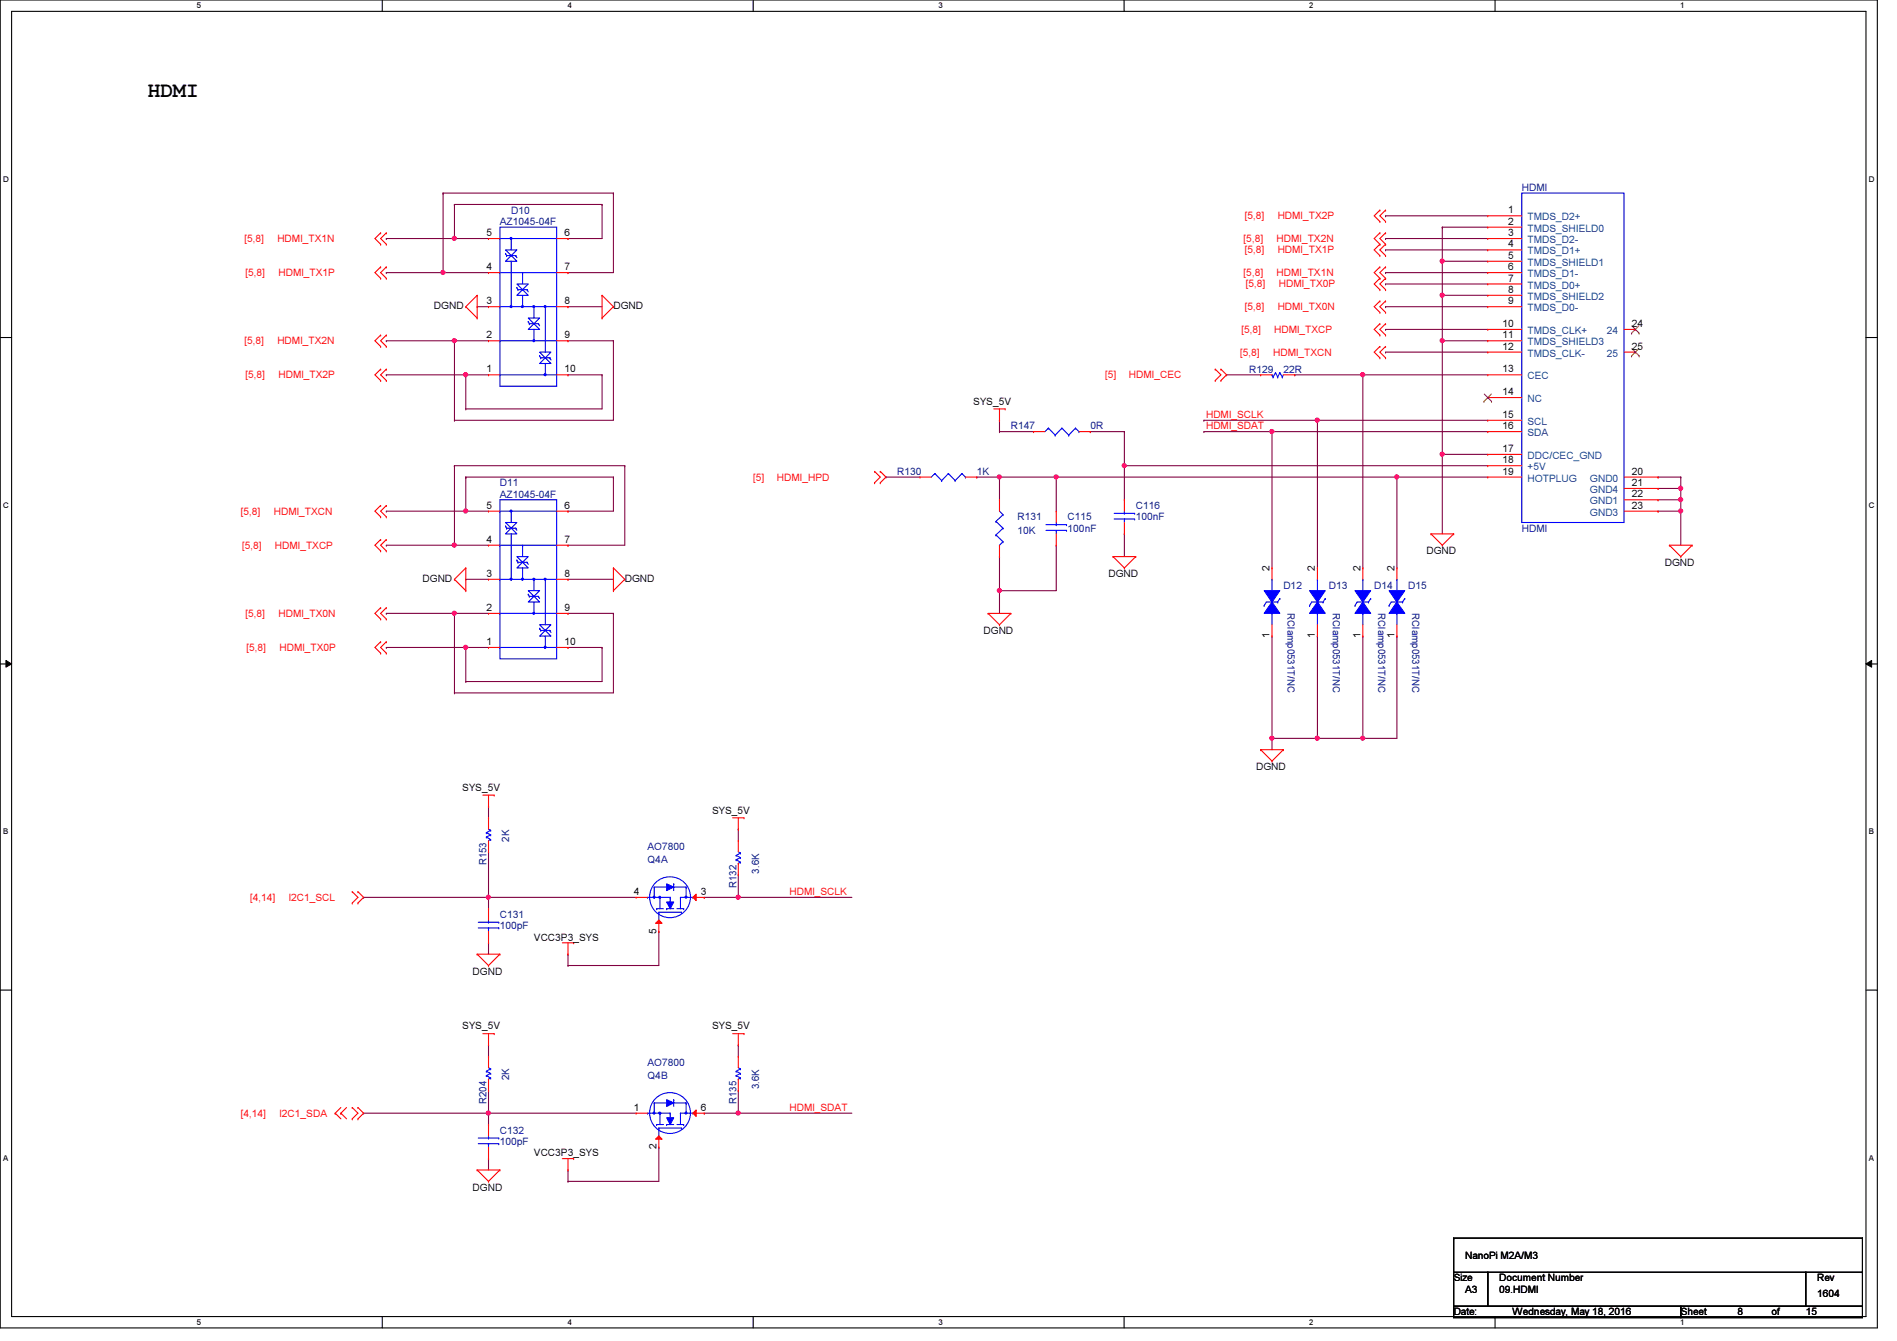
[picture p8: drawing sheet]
<svg xmlns="http://www.w3.org/2000/svg" width="297mm" height="210mm" viewBox="0 0 297 210" stroke-linecap="round" stroke-linejoin="round" font-family="sans-serif">
<path d="M0 0h294v207.9h-294zM1.8 1.8h290.4v204.3h-290.4z" fill="none" stroke="#000" stroke-width=".17"/>
<g fill="#fff">
<path d="M30.8 .2h.7v1.4h-.7z"/>
<path d="M30.8 206.2h.7v1.4h-.7z"/>
</g>
<path d="M59.9 0v1.8M59.9 206.1v1.8" fill="none" stroke="#000" stroke-width=".17"/>
<g fill="#fff">
<path d="M88.9 .2h.6v1.4h-.6z"/>
<path d="M88.9 206.2h.6v1.4h-.6z"/>
</g>
<path d="M117.9 0v1.8M117.9 206.1v1.8" fill="none" stroke="#000" stroke-width=".17"/>
<g fill="#fff">
<path d="M146.9 .2h.7v1.4h-.7z"/>
<path d="M146.9 206.2h.7v1.4h-.7z"/>
</g>
<path d="M176 0v1.8M176 206.1v1.8" fill="none" stroke="#000" stroke-width=".17"/>
<g fill="#fff">
<path d="M205 .2h.7v1.4h-.7z"/>
<path d="M205 206.2h.7v1.4h-.7z"/>
</g>
<path d="M234.1 0v1.8M234.1 206.1v1.8" fill="none" stroke="#000" stroke-width=".17"/>
<g fill="#fff">
<path d="M263.1 .2h.7v1.4h-.7z"/>
<path d="M263.1 206.2h.7v1.4h-.7z"/>
<path d="M.5 27.3h.9v1.4h-.9z"/>
<path d="M292.6 27.3h.9v1.4h-.9z"/>
<path d="M.5 78.4h.9v1.4h-.9z"/>
<path d="M292.6 78.4h.9v1.4h-.9z"/>
</g>
<path d="M0 52.8h1.8M292.2 52.8h1.8" fill="none" stroke="#000" stroke-width=".17"/>
<g fill="#fff">
<path d="M.5 129.5h.8v1.4h-.8z"/>
<path d="M292.6 129.5h.9v1.4h-.9z"/>
</g>
<path d="M0 103.9h1.8M292.2 103.9h1.8" fill="none" stroke="#000" stroke-width=".17"/>
<path d="M.9 103.4l.9 .5-.9 .5zM292.2 103.9l.9-.5v1z" fill="#000"/>
<path d="M.9 103.4l.9 .5-.9 .5zM292.2 103.9l.9-.5v1z" fill="none" stroke="#000" stroke-width=".16"/>
<g fill="#fff">
<path d="M.5 180.5h.8v1.4h-.8z"/>
<path d="M292.6 180.5h.9v1.4h-.9z"/>
</g>
<path d="M0 155h1.8M292.2 155h1.8" fill="none" stroke="#000" stroke-width=".17"/>
<path d="M76.5 140.5h.1M76.5 140.5h23.1" fill="none" stroke="#800040" stroke-width=".17"/>
<circle cx="76.5" cy="140.4" r=".32" fill="#f0f"/>
<circle cx="76.5" cy="140.4" r=".32" fill="none" stroke="#f0f" stroke-width=".17"/>
<path d="M115.6 140.5h.1M115.6 140.5h17.8" fill="none" stroke="#800040" stroke-width=".17"/>
<circle cx="115.6" cy="140.4" r=".32" fill="#f0f"/>
<circle cx="115.6" cy="140.4" r=".32" fill="none" stroke="#f0f" stroke-width=".17"/>
<g fill="none" stroke="#800040" stroke-width=".17">
<path d="M115.6 136.9h.1M115.6 129.8h.1M115.6 129.8v1.8M115.6 136.9v3.6M88.9 151.1h.1M88.9 149.4h.1M88.9 149.4v1.7M103.2 145.8h.1M103.2 145.8v5.3h-14.3M115.6 163.6h.1M115.6 174.2h.1M115.6 163.6v1.8"/>
<path d="M115.6 174.2h17.8"/>
</g>
<circle cx="115.6" cy="174.2" r=".32" fill="#f0f"/>
<circle cx="115.6" cy="174.2" r=".32" fill="none" stroke="#f0f" stroke-width=".17"/>
<path d="M76.5 174.2h.1M76.5 174.2h23.1" fill="none" stroke="#800040" stroke-width=".17"/>
<circle cx="76.5" cy="174.2" r=".32" fill="#f0f"/>
<circle cx="76.5" cy="174.2" r=".32" fill="none" stroke="#f0f" stroke-width=".17"/>
<path d="M165.4 74.7h.1M165.4 74.7v5.3M103.2 179.6h.1M103.2 179.6v5.3h-14.3M115.6 170.7h.1M115.6 170.7v3.5M88.9 184.9h.1M88.9 183.1h.1M88.9 183.1v1.8" fill="none" stroke="#800040" stroke-width=".17"/>
<circle cx="165.4" cy="74.6" r=".32" fill="#f0f"/>
<circle cx="165.4" cy="74.6" r=".32" fill="none" stroke="#f0f" stroke-width=".17"/>
<path d="M156.5 74.7h.1M156.5 74.7h8.9" fill="none" stroke="#800040" stroke-width=".17"/>
<circle cx="156.5" cy="74.6" r=".32" fill="#f0f"/>
<circle cx="156.5" cy="74.6" r=".32" fill="none" stroke="#f0f" stroke-width=".17"/>
<path d="M176.1 72.9h.1M176.1 72.9h56.9M156.5 92.5h.1M156.5 87.1h.1M156.5 87.1v5.4M165.4 85.3h.1M165.4 85.3v7.2h-8.9" fill="none" stroke="#800040" stroke-width=".17"/>
<circle cx="176" cy="72.9" r=".32" fill="#f0f"/>
<circle cx="176" cy="72.9" r=".32" fill="none" stroke="#f0f" stroke-width=".17"/>
<g fill="none" stroke="#800040" stroke-width=".17">
<path d="M217 33.8h.1M217 37.3h.1M217 39.1h.1M217 33.8h16M217 37.3h16M217 39.1h16M213.4 58.7h.1M213.4 58.7h19.6M217 42.7h.1M217 44.4h.1M217 48h.1M217 51.6h.1"/>
<path d="M217 55.1h.1M217 42.7h16M217 44.4h16M217 48h16M217 51.6h16M217 55.1h16M156.5 65.8h.1M156.5 65.8v1.8M176.1 72.9h.1M176.1 67.6h.1M176.1 67.6v10.6M176.1 83.6h.1"/>
<path d="M176.1 83.6v3.5"/>
</g>
<circle cx="213.4" cy="58.6" r=".32" fill="#f0f"/>
<circle cx="213.4" cy="58.6" r=".32" fill="none" stroke="#f0f" stroke-width=".17"/>
<path d="M206.3 65.8h.1M206.3 65.8h26.7" fill="none" stroke="#800040" stroke-width=".17"/>
<circle cx="206.3" cy="65.8" r=".32" fill="#f0f"/>
<circle cx="206.3" cy="65.8" r=".32" fill="none" stroke="#f0f" stroke-width=".17"/>
<path d="M199.2 67.6h.1M199.2 67.6h33.8" fill="none" stroke="#800040" stroke-width=".17"/>
<circle cx="199.2" cy="67.5" r=".32" fill="#f0f"/>
<circle cx="199.2" cy="67.5" r=".32" fill="none" stroke="#f0f" stroke-width=".17"/>
<path d="M259.6 74.7h.1M259.6 74.7h3.6M263.2 74.7h.1M263.2 74.7v1.8" fill="none" stroke="#800040" stroke-width=".17"/>
<circle cx="263.2" cy="76.4" r=".32" fill="#f0f"/>
<circle cx="263.2" cy="76.4" r=".32" fill="none" stroke="#f0f" stroke-width=".17"/>
<path d="M259.6 76.5h.1M259.6 78.2h.1M259.6 76.5h3.6M259.6 78.2h3.6M263.2 78.2h.1M263.2 78.2v7.1M259.6 80h.1M259.6 80h3.6M263.2 80h.1" fill="none" stroke="#800040" stroke-width=".17"/>
<circle cx="263.2" cy="80" r=".32" fill="#f0f"/>
<circle cx="263.2" cy="80" r=".32" fill="none" stroke="#f0f" stroke-width=".17"/>
<circle cx="263.2" cy="78.2" r=".32" fill="#f0f"/>
<circle cx="263.2" cy="78.2" r=".32" fill="none" stroke="#f0f" stroke-width=".17"/>
<g fill="none" stroke="#800040" stroke-width=".17">
<path d="M202.7 58.7h.1M202.7 58.7h10.7M213.4 58.7h.1M213.4 58.7v30.2M188.5 67.6h.1M188.5 65.8h.1M188.5 67.6h10.7M188.5 65.8h17.8M199.2 67.6h.1M199.2 67.6v21.3M206.3 65.8h.1M206.3 65.8v23.1"/>
<path d="M263.2 76.5h.1M263.2 76.5v1.7M213.4 99.6h.1M213.4 99.6v16h-7.1M199.2 115.6h.1M199.2 115.6v1.7M206.3 115.6h.1"/>
</g>
<circle cx="213.4" cy="115.5" r=".32" fill="#f0f"/>
<circle cx="213.4" cy="115.5" r=".32" fill="none" stroke="#f0f" stroke-width=".17"/>
<path d="M206.3 99.6h.1M206.3 99.6v16" fill="none" stroke="#800040" stroke-width=".17"/>
<circle cx="206.3" cy="115.5" r=".32" fill="#f0f"/>
<circle cx="206.3" cy="115.5" r=".32" fill="none" stroke="#f0f" stroke-width=".17"/>
<path d="M199.2 99.6h.1M199.2 99.6v16" fill="none" stroke="#800040" stroke-width=".17"/>
<circle cx="199.2" cy="115.5" r=".32" fill="#f0f"/>
<circle cx="199.2" cy="115.5" r=".32" fill="none" stroke="#f0f" stroke-width=".17"/>
<path d="M225.8 35.6h.1M225.8 35.6h7.2M225.8 35.6v5.3M199.2 115.6h.1M199.2 115.6h7.1" fill="none" stroke="#800040" stroke-width=".17"/>
<circle cx="225.8" cy="40.9" r=".32" fill="#f0f"/>
<circle cx="225.8" cy="40.9" r=".32" fill="none" stroke="#f0f" stroke-width=".17"/>
<path d="M225.8 40.9h.1M225.8 40.9h7.2M225.8 40.9v5.3" fill="none" stroke="#800040" stroke-width=".17"/>
<circle cx="225.8" cy="46.2" r=".32" fill="#f0f"/>
<circle cx="225.8" cy="46.2" r=".32" fill="none" stroke="#f0f" stroke-width=".17"/>
<path d="M225.8 46.2h.1M225.8 53.3h.1M225.8 46.2h7.2M225.8 46.2v37.4M225.8 53.3h7.2M225.8 71.1h.1M225.8 71.1h7.2" fill="none" stroke="#800040" stroke-width=".17"/>
<circle cx="225.8" cy="71.1" r=".32" fill="#f0f"/>
<circle cx="225.8" cy="71.1" r=".32" fill="none" stroke="#f0f" stroke-width=".17"/>
<circle cx="225.8" cy="53.3" r=".32" fill="#f0f"/>
<circle cx="225.8" cy="53.3" r=".32" fill="none" stroke="#f0f" stroke-width=".17"/>
<path d="M165.4 74.7h.1M165.4 74.7h67.6M218.7 74.7h.1M218.7 74.7v14.2" fill="none" stroke="#800040" stroke-width=".17"/>
<circle cx="218.7" cy="74.6" r=".32" fill="#f0f"/>
<circle cx="218.7" cy="74.6" r=".32" fill="none" stroke="#f0f" stroke-width=".17"/>
<path d="M138.7 74.7h.1M138.7 74.7h5.4M152.9 74.7h.1M152.9 74.7h3.6M156.5 74.7h.1M156.5 74.7v3.5M156.5 92.5h.1M156.5 92.5v3.5M218.7 99.6h.1M218.7 99.6v16h-5.3M213.4 115.6h.1" fill="none" stroke="#800040" stroke-width=".17"/>
<circle cx="156.5" cy="92.4" r=".32" fill="#f0f"/>
<circle cx="156.5" cy="92.4" r=".32" fill="none" stroke="#f0f" stroke-width=".17"/>
<path d="M192.1 58.7h.1M192.1 58.7h5.3M170.7 67.6h.1M170.7 67.6h5.4M72.9 80h.1M72.9 80h3.6M110.3 140.5h.1M110.3 140.5h5.3M110.3 174.2h.1M110.3 174.2h5.3" fill="none" stroke="#800040" stroke-width=".17"/>
<circle cx="72.9" cy="80" r=".32" fill="#f0f"/>
<circle cx="72.9" cy="80" r=".32" fill="none" stroke="#f0f" stroke-width=".17"/>
<path d="M71.2 85.3h.1M71.2 85.3h5.3M72.9 90.7h.1M72.9 90.7h3.6M88.9 90.7h.1M88.9 90.7h7.2" fill="none" stroke="#800040" stroke-width=".17"/>
<circle cx="71.1" cy="85.3" r=".32" fill="#f0f"/>
<circle cx="71.1" cy="85.3" r=".32" fill="none" stroke="#f0f" stroke-width=".17"/>
<path d="M69.4 42.7h.1M69.4 42.7h7.1" fill="none" stroke="#800040" stroke-width=".17"/>
<circle cx="69.4" cy="42.6" r=".32" fill="#f0f"/>
<circle cx="69.4" cy="42.6" r=".32" fill="none" stroke="#f0f" stroke-width=".17"/>
<path d="M71.2 37.3h.1M71.2 37.3h5.3M71.2 96h.1M71.2 96h5.3" fill="none" stroke="#800040" stroke-width=".17"/>
<circle cx="71.1" cy="37.3" r=".32" fill="#f0f"/>
<circle cx="71.1" cy="37.3" r=".32" fill="none" stroke="#f0f" stroke-width=".17"/>
<path d="M71.2 53.3h.1M71.2 53.3h5.3" fill="none" stroke="#800040" stroke-width=".17"/>
<circle cx="71.1" cy="53.3" r=".32" fill="#f0f"/>
<circle cx="71.1" cy="53.3" r=".32" fill="none" stroke="#f0f" stroke-width=".17"/>
<path d="M72.9 58.7h.1M72.9 58.7h3.6M74.7 48h.1M74.7 48h1.8M72.9 101.3h.1M72.9 101.3h3.6" fill="none" stroke="#800040" stroke-width=".17"/>
<circle cx="72.9" cy="58.6" r=".32" fill="#f0f"/>
<circle cx="72.9" cy="58.6" r=".32" fill="none" stroke="#f0f" stroke-width=".17"/>
<g fill="none" stroke="#800040" stroke-width=".17">
<path d="M60.5 37.3h.1M69.4 30.2h.1M69.4 30.2v12.5h-8.9M69.4 30.2h26.7M71.2 32h.1M71.2 32v5.3h-10.7M71.2 32h23.1M88.9 37.3h.1M94.3 32h.1M94.3 32v5.3h-5.4M96.1 30.2h.1M96.1 30.2v12.5h-7.2"/>
<path d="M60.5 42.7h.1M60.5 58.7h.1M60.5 53.3h.1M60.5 58.7h12.4M60.5 53.3h10.7M71.2 53.3h.1M71.2 53.3v12.5M72.9 58.7h.1M72.9 58.7v5.3M88.9 48h.1M88.9 42.7h.1M88.9 58.7h.1"/>
<path d="M88.9 53.3h.1M88.9 48h5.4M88.9 58.7h5.4M88.9 53.3h7.2M94.3 58.7h.1M94.3 58.7v5.3h-21.4M96.1 53.3h.1M96.1 53.3v12.5h-24.9M71.2 65.8h.1M71.2 72.9h.1M71.2 72.9v12.4h-10.7M71.2 72.9h26.6"/>
<path d="M72.9 64h.1M72.9 74.7h.1M72.9 74.7v5.3h-12.4M72.9 74.7h23.2M96.1 74.7h.1M96.1 74.7v5.3h-7.2M97.8 72.9h.1M97.8 72.9v12.4h-8.9M60.5 80h.1M60.5 85.3h.1M88.9 85.3h.1M88.9 80h.1"/>
<path d="M72.9 101.3h.1M72.9 101.3v5.4"/>
</g>
<circle cx="72.9" cy="101.3" r=".32" fill="#f0f"/>
<circle cx="72.9" cy="101.3" r=".32" fill="none" stroke="#f0f" stroke-width=".17"/>
<path d="M71.2 96h.1M71.2 96v12.5M72.9 106.7h.1M94.3 101.3h.1M94.3 101.3v5.4h-21.4" fill="none" stroke="#800040" stroke-width=".17"/>
<circle cx="71.1" cy="96" r=".32" fill="#f0f"/>
<circle cx="71.1" cy="96" r=".32" fill="none" stroke="#f0f" stroke-width=".17"/>
<g fill="none" stroke="#800040" stroke-width=".17">
<path d="M156.5 67.6h.1M156.5 67.6h5.3M60.5 96h.1M60.5 96h10.7M88.9 96h.1M88.9 96h7.2M96.1 96h.1M96.1 96v12.5h-24.9M60.5 101.3h.1M60.5 101.3h12.4M71.2 108.5h.1M88.9 101.3h.1"/>
<path d="M88.9 101.3h5.4M76.5 133.3h.1M76.5 126.2h.1M76.5 126.2v1.8M76.5 133.3v8.9M56.9 140.5h.1M56.9 140.5h19.6M76.5 140.5h.1M76.5 147.6h.1M76.5 147.6v1.8M56.9 174.2h.1M56.9 174.2h19.6"/>
<path d="M76.5 174.2h.1M76.5 170.7h.1M76.5 163.6h.1M76.5 163.6v1.8M76.5 170.7v5.3M76.5 181.4h.1M76.5 181.4v1.7"/>
</g>
<g fill="none" stroke="#f00" stroke-width=".17">
<path d="M59.6 36.4h.1M59.6 38.2h.1M59.6 36.4l-.9 .9 .9 .9M60.5 36.4h.1M60.5 38.2h.1M60.5 36.4l-.9 .9 .9 .9M216.1 36.4h.1M216.1 38.2h.1M216.1 32.9h.1M216.1 34.7h.1M216.1 38.2l-.9 .9 .9 .9M216.1 36.4l-.9 .9 .9 .9"/>
<path d="M216.1 32.9l-.9 .9 .9 .9M217 36.4h.1M217 38.2h.1M217 32.9h.1M217 34.7h.1M217 36.4l-.9 .9 .9 .9M217 32.9l-.9 .9 .9 .9M217 38.2l-.9 .9 .9 .9M59.6 52.5h.1M59.6 54.2h.1M59.6 57.8h.1M59.6 59.6h.1"/>
<path d="M59.6 41.8h.1M59.6 43.6h.1M59.6 52.5l-.9 .8 .9 .9M59.6 57.8l-.9 .9 .9 .9M59.6 41.8l-.9 .9 .9 .9M60.5 52.5h.1M60.5 54.2h.1M60.5 57.8h.1M60.5 59.6h.1M60.5 41.8h.1M60.5 43.6h.1M60.5 52.5l-.9 .8 .9 .9"/>
<path d="M60.5 57.8l-.9 .9 .9 .9M60.5 41.8l-.9 .9 .9 .9M72.9 48h.1M72.9 48l1.8 1.8M74.7 49.8h.1M74.7 46.2h.1M74.7 46.2v3.6M74.7 46.2l-1.8 1.8M94.3 46.2h.1M94.3 49.8h.1M94.3 46.2v3.6M94.3 46.2l1.8 1.8"/>
<path d="M96.1 48h.1M96.1 48l-1.8 1.8M190.3 59.6h.1M190.3 57.8h.1M190.3 57.8l.9 .9-.9 .9M191.2 57.8h.1M191.2 59.6h.1M191.2 57.8l.9 .9-.9 .9M216.1 50.7h.1M216.1 52.5h.1M216.1 43.6h.1M216.1 45.3h.1"/>
<path d="M216.1 41.8h.1M216.1 40h.1M216.1 54.2h.1M216.1 56h.1M216.1 47.1h.1M216.1 48.9h.1M216.1 50.7l-.9 .9 .9 .9M216.1 43.6l-.9 .8 .9 .9M216.1 41.8l-.9 .9 .9 .9M216.1 54.2l-.9 .9 .9 .9M216.1 47.1l-.9 .9 .9 .9M217 50.7h.1"/>
<path d="M217 52.5h.1M217 43.6h.1M217 45.3h.1M217 41.8h.1M217 40h.1M217 54.2h.1M217 56h.1M217 47.1h.1M217 48.9h.1M217 50.7l-.9 .9 .9 .9M217 43.6l-.9 .8 .9 .9M217 41.8l-.9 .9 .9 .9"/>
<path d="M217 54.2l-.9 .9 .9 .9M217 47.1l-.9 .9 .9 .9M59.6 79.1h.1M59.6 79.1l-.9 .9 .9 .9M60.5 79.1h.1M60.5 79.1l-.9 .9 .9 .9M136.9 73.8h.1M136.9 75.6h.1M136.9 73.8l.9 .9-.9 .9M137.8 75.6h.1M137.8 73.8h.1M137.8 73.8l.9 .9-.9 .9"/>
<path d="M155.6 64h1.8M156.5 65.8h.1M156.5 64v1.8M157.4 64h.1M59.6 84.5h.1M59.6 86.2h.1M59.6 80.9h.1M59.6 95.1h.1M59.6 96.9h.1M59.6 84.5l-.9 .8 .9 .9M59.6 95.1l-.9 .9 .9 .9M60.5 84.5h.1"/>
<path d="M60.5 86.2h.1M60.5 80.9h.1M60.5 95.1h.1M60.5 96.9h.1M60.5 84.5l-.9 .8 .9 .9M60.5 95.1l-.9 .9 .9 .9M71.2 90.7h.1M71.2 90.7l1.7 1.8M72.9 92.5h.1M72.9 88.9h.1M72.9 88.9v3.6M72.9 88.9l-1.7 1.8"/>
<path d="M96.1 88.9h.1M96.1 92.5h.1M96.1 88.9v3.6M96.1 88.9l1.7 1.8M97.8 90.7h.1M97.8 90.7l-1.7 1.8M154.7 96h.1M154.7 96h3.6M154.7 96l1.8 1.8M156.5 97.8h.1M158.3 96h.1M158.3 96l-1.8 1.8"/>
<path d="M174.3 87.1h.1M174.3 87.1h3.5M174.3 87.1l1.8 1.8M176.1 88.9h.1M177.8 87.1h.1M177.8 87.1l-1.7 1.8M224.1 83.6h.1M224.1 83.6h3.5M224.1 83.6l1.7 1.7M225.8 85.3h.1M227.6 83.6h.1M227.6 83.6l-1.8 1.7"/>
<path d="M261.4 85.3h.1M261.4 85.3h3.6M261.4 85.3l1.8 1.8M263.2 87.1h.1M265 85.3h.1M265 85.3l-1.8 1.8M59.6 100.5h.1M59.6 102.2h.1M59.6 100.5l-.9 .8 .9 .9M60.5 100.5h.1M60.5 102.2h.1M60.5 100.5l-.9 .8 .9 .9"/>
<path d="M197.4 117.3h.1M197.4 117.3h3.6M197.4 117.3l1.8 1.8M199.2 119.1h.1M201 117.3h.1M201 117.3l-1.8 1.8M55.2 139.6h.1M55.2 139.6l.8 .9-.8 .9M56 139.6h.1M56 139.6l.9 .9-.9 .9M75.6 124.5h1.8M76.5 126.2h.1"/>
<path d="M76.5 124.5v1.7M77.4 124.5h.1M114.7 128h1.8M115.6 129.8h.1M115.6 128v1.8M116.5 128h.1M55.2 141.4h.1M56 141.4h.1M74.7 149.4h.1M74.7 149.4h3.6M74.7 149.4l1.8 1.7M76.5 151.1h.1"/>
<path d="M78.3 149.4h.1M78.3 149.4l-1.8 1.7M88 147.6h1.8M88.9 149.4h.1M88.9 147.6v1.8M89.8 147.6h.1M52.5 174.2h.1M52.5 174.2l.9 .9M53.4 174.2h.1M53.4 174.2l.9 .9M53.4 173.4l-.9 .8M54.3 173.4l-.9 .8"/>
<path d="M55.2 175.1h.1M55.2 173.4h.1M55.2 173.4l.8 .8-.8 .9M56 173.4h.1M56 175.1h.1M56 173.4l.9 .8-.9 .9M75.6 161.8h1.8M76.5 163.6h.1M76.5 176h.1M76.5 161.8v1.8M76.5 176v1.8M76.5 179.6v1.8"/>
<path d="M77.4 161.8h.1M114.7 161.8h1.8M115.6 163.6h.1M115.6 161.8v1.8M116.5 161.8h.1M74.7 183.1h.1M74.7 183.1h3.6M74.7 183.1l1.8 1.8M76.5 184.9h.1M76.5 181.4h.1M78.3 183.1h.1M78.3 183.1l-1.8 1.8"/>
<path d="M88 181.4h1.8M88.9 183.1h.1M88.9 181.4v1.7M89.8 181.4h.1"/>
</g>
<path d="M227.6 199.1h5.4v5.4h-5.4zM227.6 193.8h.1M227.6 193.8v5.3M227.6 193.8h64M233 199.1h49.7v5.4h-49.7zM282.7 199.1h8.9v5.4h-8.9zM291.6 193.8h.1M291.6 199.1h.1M291.6 193.8v5.3M227.6 204.5h35.6v1.7h-35.6zM263.2 204.5h28.4v1.7h-28.4z" fill="none" stroke="#000" stroke-width=".17"/>
<g fill="none" stroke="#00f" stroke-width=".17">
<path d="M198.3 94.2h1.8M199.2 96h.1M199.2 90.7h.1M199.2 90.7v1.8M199.2 96v1.8M200.1 94.2h.1M74.9 179h3.2M74.9 178.1h3.2M76.5 178.1h.1M76.5 179h.1M76.5 177.8v.3M76.5 179v.6"/>
<path d="M78.1 179h.1M78.1 178.1h.1"/>
</g>
<path d="M199.2 94.2l1.2 1.8h-2.5z" fill-rule="evenodd" fill="#00f"/>
<path d="M197.9 94.8h.1M198.3 94.2l-.4 .6M199.2 94.2l1.2 1.8h-2.5zM200.4 93.7h.1M200.4 93.7l-.3 .5" fill="none" stroke="#00f" stroke-width=".17"/>
<path d="M197.9 92.5h2.5l-1.2 1.7z" fill-rule="evenodd" fill="#00f"/>
<g fill="none" stroke="#00f" stroke-width=".17">
<path d="M238.3 30.2h16v51.6h-16zM199.2 58.7h.1M199.2 58.7l.1 .3M199.3 59h.1M199.7 58.3h.1M199.7 58.3l.4 .7M199.7 58.3l-.4 .7M200.1 59h.1M200.4 58.3h.1M200.4 58.3l.4 .7M200.4 58.3l-.3 .7M200.8 59h.1"/>
<path d="M201 58.7l-.2 .3M197.9 92.5h2.5l-1.2 1.7zM74.9 145.2h3.2M74.9 144.4h3.2M76.5 144.4h.1M76.5 145.2h.1M76.5 144v.4M76.5 145.2v.6M78.1 145.2h.1M78.1 144.4h.1M76.2 167.7h.1M76.2 168.4h.1"/>
<path d="M76.2 167.7l.6 .3M76.2 168.4l.6 .3M76.5 168.9h.1M76.5 167.1l.3 .2M76.8 167.3h.1M76.8 168h.1M76.8 168.7h.1M76.8 167.3l-.6 .4M76.8 168l-.6 .4M76.8 168.7l-.3 .2M101.4 174.2h.1M101.4 174.2h3.5"/>
<path d="M102.4 172.6h.1M102.4 174.2h.1M102.4 172.6h5M102.4 172.6v1.6M102.8 176h.1M102.8 176h1.1M103.2 176.6h.1M103.2 176.6v1.2M103.2 176.6h3.5M103.3 174.2h.1M103.3 174.2v1.8M104.4 176h.1"/>
<path d="M104.4 176h1.1M104.9 174.2h.1M104.9 174.2v1.8M105.5 172.1h.1M105.5 172.1v1.1M106 176h1.1M106.5 174.2h.1M106.5 174.2v1.8M106.5 174.2h2M106.7 176.6h.1M107.1 176h.1M107.4 172.6h.1"/>
<path d="M107.4 172.6v1.6M108.5 174.2h.1"/>
<circle cx="104.9" cy="174.2" r="3.2"/>
</g>
<g fill="none" stroke="#f00" stroke-width=".17">
<path d="M233 33.8h.1M233 35.6h.1M233 37.3h.1M233 39.1h.1M233 33.8h5.3M233 35.6h5.3M233 37.3h5.3M233 39.1h5.3M197.4 58.7h.1M197.4 58.7h1.8M201 58.7h1.7M202.7 58.7h.1"/>
<path d="M233 40.9h.1M233 42.7h.1M233 44.4h.1M233 46.2h.1M233 51.6h.1M233 48h.1M233 53.3h.1M233 58.7h.1M233 55.1h.1M233 58.7h5.3M233 40.9h5.3M233 42.7h5.3"/>
<path d="M233 44.4h5.3M233 46.2h5.3M233 51.6h5.3M233 48h5.3M233 53.3h5.3M233 55.1h5.3M254.3 51.6h1.8M254.3 55.1h1.8M256.1 51.6h.1M256.1 55.1h.1M233 74.7h.1M233 72.9h.1"/>
<path d="M233 71.1h.1M233 67.6h.1M233 65.8h.1M233 62.2h.1M233 74.7h5.3M233 72.9h5.3M233 71.1h5.3M233 67.6h5.3M233 65.8h5.3M233 62.2h5.3M254.3 74.7h5.3M254.3 76.5h5.3"/>
<path d="M254.3 78.2h5.3M259.6 74.7h.1M259.6 76.5h.1M259.6 78.2h.1M199.2 99.6h.1M199.2 88.9h.1M199.2 88.9v1.8M199.2 97.8v1.8M254.3 80h5.3M259.6 80h.1M76.5 142.2h.1M76.5 147.6h.1"/>
<path d="M76.5 142.2v1.8M76.5 145.8v1.8M76.5 165.4h.1M76.5 170.7h.1M76.5 165.4v1.7M76.5 168.9v1.8"/>
</g>
<path d="M255.5 52.2h.1M255.5 55.7h.1M255.5 51l1.2 1.2M255.5 54.6l1.2 1.1M256.6 51l-1.1 1.2M256.6 54.6l-1.1 1.1M256.7 52.2h.1M256.7 55.7h.1M232.4 62.8h.1M232.4 61.7l1.1 1.1M233.5 61.7l-1.1 1.1M233.5 62.8h.1" fill="none" stroke="#804000" stroke-width=".16"/>
<path d="M107.3 174.1h.2v.2h-.2z" fill-rule="evenodd" fill="#00f"/>
<path d="M107.3 174.1h.2v.2h-.2z" fill="none" stroke="#00f" stroke-width=".17"/>
<path d="M103.2 174.1h.2v.2h-.2z" fill-rule="evenodd" fill="#00f"/>
<path d="M103.2 174.1h.2v.2h-.2z" fill="none" stroke="#00f" stroke-width=".17"/>
<path d="M102.3 174.1h.2v.2h-.2z" fill-rule="evenodd" fill="#00f"/>
<path d="M102.3 174.1h.2v.2h-.2z" fill="none" stroke="#00f" stroke-width=".17"/>
<path d="M104.4 172.1l1.1 .5-1.1 .6z" fill-rule="evenodd" fill="#00f"/>
<path d="M104.4 172.1l1.1 .5-1.1 .6z" fill="none" stroke="#00f" stroke-width=".17"/>
<path d="M104.4 175h1.1l-.6 1z" fill-rule="evenodd" fill="#00f"/>
<path d="M104.4 175h1.1l-.6 1z" fill="none" stroke="#00f" stroke-width=".17"/>
<path d="M102.7 178.3l.5-.5 .5 .5z" fill="#f00"/>
<path d="M102.7 178.3l.5-.5 .5 .5zM103.2 179.6h.1M103.2 177.8v1.8" fill="none" stroke="#f00" stroke-width=".17"/>
<path d="M108.5 174.2l.5-.5v1.1z" fill="#f00"/>
<path d="M99.6 174.2h.1M99.6 174.2h1.8M108.5 174.2l.5-.5v1.1zM108.5 174.2h1.8M110.3 174.2h.1" fill="none" stroke="#f00" stroke-width=".17"/>
<path d="M217.8 94.2h1.8M218.7 96h.1M218.7 90.7h.1M218.7 90.7v1.8M218.7 96v1.8M219.6 94.2h.1" fill="none" stroke="#00f" stroke-width=".17"/>
<path d="M218.7 94.2l1.3 1.8h-2.5z" fill-rule="evenodd" fill="#00f"/>
<path d="M217.5 94.8h.1M217.8 94.2l-.3 .6M218.7 94.2l1.3 1.8h-2.5zM220 93.7h.1M220 93.7l-.4 .5" fill="none" stroke="#00f" stroke-width=".17"/>
<path d="M217.5 92.5h2.5l-1.3 1.7z" fill-rule="evenodd" fill="#00f"/>
<g fill="none" stroke="#00f" stroke-width=".17">
<path d="M79.2 39.1h1.7l-.9 .9zM79.2 39.7h.1M79.2 39.7l.1 .3M80 37.3h.1M80 37.3v1.8M78.3 58.7h.1M78.3 53.3h.1M78.3 48h.1M78.3 42.7h.1M78.3 58.7h8.9M78.3 53.3h8.9M78.3 48h8.9"/>
<path d="M78.3 42.7h8.9M79.2 40.9l.8-.9 .9 .9zM79.3 40h.1M79.3 40h1.5M80 48h.1M80 40.9v7.1M80.8 40h.1M80.8 40l.1 .3M80.9 44.4h1.8l-.9 .9zM80.9 45h.1M80.9 45l.2 .3M81.1 45.3h.1"/>
<path d="M81.1 45.3h1.4M81.8 45.3l.9 .9h-1.8zM81.8 48h.1M81.8 42.7h.1M81.8 42.7v1.7M81.8 46.2v1.8M82.5 45.3h.1M82.5 45.3l.2 .4M82.7 51.6l.9-.9 .9 .9zM82.7 49.8h1.8l-.9 .9zM82.7 50.3h.1M82.7 50.3l.2 .4"/>
<path d="M82.9 50.7h.1M82.9 50.7h1.4M83.6 53.3h.1M83.6 48h.1M83.6 48v1.8M83.6 51.6v1.7M84.3 50.7h.1M84.3 50.7l.2 .3M84.5 56.9l.9-.9 .9 .9zM84.5 55.1h1.8l-.9 .9zM84.5 55.7h.1M84.5 55.7l.2 .3"/>
<path d="M84.7 56h.1M84.7 56h1.4M85.4 58.7h.1M85.4 48h.1M85.4 48v7.1M85.4 56.9v1.8M86.1 56h.1M86.1 56l.2 .3M163.8 83h3.2M163.8 82.1h3.2M165.4 82.1h.1M165.4 83h.1"/>
<path d="M165.4 81.8v.3M165.4 83v.6M167 83h.1M167 82.1h.1M217.5 92.5h2.5l-1.3 1.7zM115.3 133.9h.1M115.3 134.6h.1M115.3 133.9l.6 .3M115.3 134.6l.6 .4M115.6 135.1h.1M115.6 133.3l.3 .2M115.9 133.5h.1"/>
<path d="M115.9 134.2h.1M115.9 135h.1M115.9 133.5l-.6 .4M115.9 134.2l-.6 .4M115.9 135l-.3 .1"/>
</g>
<path d="M165.4 80h.1M165.4 85.3h.1M165.4 80v1.8M165.4 83.6v1.7M218.7 99.6h.1M218.7 88.9h.1M218.7 88.9v1.8M218.7 97.8v1.8M115.6 131.6h.1M115.6 136.9h.1M115.6 131.6v1.7M115.6 135.1v1.8" fill="none" stroke="#f00" stroke-width=".17"/>
<path d="M85.2 58.5h.3v.2h-.3z" fill-rule="evenodd" fill="#00f"/>
<path d="M85.2 58.5h.3v.2h-.3z" fill="none" stroke="#00f" stroke-width=".17"/>
<path d="M85.2 47.9h.3v.2h-.3z" fill-rule="evenodd" fill="#00f"/>
<path d="M85.2 47.9h.3v.2h-.3z" fill="none" stroke="#00f" stroke-width=".17"/>
<path d="M83.5 53.2h.2v.2h-.2z" fill-rule="evenodd" fill="#00f"/>
<path d="M83.5 53.2h.2v.2h-.2z" fill="none" stroke="#00f" stroke-width=".17"/>
<path d="M83.5 47.9h.2v.2h-.2z" fill-rule="evenodd" fill="#00f"/>
<path d="M83.5 47.9h.2v.2h-.2z" fill="none" stroke="#00f" stroke-width=".17"/>
<path d="M81.7 47.9h.2v.2h-.2z" fill-rule="evenodd" fill="#00f"/>
<path d="M81.7 47.9h.2v.2h-.2z" fill="none" stroke="#00f" stroke-width=".17"/>
<path d="M79.9 47.9h.2v.2h-.2z" fill-rule="evenodd" fill="#00f"/>
<path d="M79.9 47.9h.2v.2h-.2z" fill="none" stroke="#00f" stroke-width=".17"/>
<path d="M79.9 37.2h.2v.2h-.2z" fill-rule="evenodd" fill="#00f"/>
<g fill="none" stroke="#00f" stroke-width=".17">
<path d="M78.3 35.6h8.9v24.9h-8.9zM78.3 37.3h.1M78.3 37.3h8.9M79.9 37.2h.2v.2h-.2zM156 81.6h.1M156 83.7h.1M156 81.6l1.1 1.1M156 83.7l1.1 1.1M156.5 85.3h.1M156.5 80l.6 .6M157.1 80.6h.1M157.1 82.7h.1"/>
<path d="M157.1 84.8h.1M157.1 80.6l-1.1 1M157.1 82.7l-1.1 1M157.1 84.8l-.6 .5M174.5 81.2h3.2M174.5 80.3h3.2M176.1 80.3h.1M176.1 81.2h.1M176.1 80v.3M176.1 81.2v.6M177.7 81.2h.1M177.7 80.3h.1"/>
<path d="M76.2 130.3h.1M76.2 131h.1M76.2 130.3l.6 .4M76.2 131l.6 .4M76.5 131.6h.1M76.5 129.8l.3 .2M76.8 130h.1M76.8 130.7h.1M76.8 131.4h.1M76.8 130l-.6 .3M76.8 130.7l-.6 .3M76.8 131.4l-.3 .2"/>
<path d="M102.4 138.9h.1M102.4 138.9h5M102.4 138.9v1.6M105.5 138.3h.1M105.5 138.3v1.1M107.4 138.9h.1M107.4 138.9v1.6M101.4 140.5h.1M101.4 140.5h3.5M102.4 140.5h.1M102.8 142.2h.1M102.8 142.2h1.1"/>
<path d="M103.2 142.8h.1M103.2 142.8v1.2M103.2 142.8h3.5M103.3 140.5h.1M103.3 140.5v1.7M104.4 142.2h.1M104.4 142.2h1.1M104.9 140.5h.1M104.9 140.5v1.7M106 142.2h1.1M106.5 140.5h.1M106.5 140.5v1.7"/>
<path d="M106.5 140.5h2M106.7 142.8h.1M107.1 142.2h.1M108.5 140.5h.1M115.3 167.7h.1M115.3 168.4h.1M115.3 167.7l.6 .3M115.3 168.4l.6 .3M115.6 168.9h.1M115.6 167.1l.3 .2M115.9 167.3h.1M115.9 168h.1"/>
<path d="M115.9 168.7h.1M115.9 167.3l-.6 .4M115.9 168l-.6 .4M115.9 168.7l-.3 .2"/>
<circle cx="104.9" cy="140.4" r="3.2"/>
</g>
<g fill="none" stroke="#f00" stroke-width=".17">
<path d="M76.5 37.3h.1M76.5 37.3h1.8M87.2 37.3h1.7M88.9 37.3h.1M76.5 58.7h.1M76.5 53.3h.1M76.5 48h.1M76.5 42.7h.1M76.5 58.7h1.8M76.5 53.3h1.8M76.5 48h1.8M76.5 42.7h1.8"/>
<path d="M87.2 58.7h1.7M87.2 53.3h1.7M87.2 48h1.7M87.2 42.7h1.7M88.9 58.7h.1M88.9 53.3h.1M88.9 42.7h.1M88.9 48h.1M156.5 78.2h.1M156.5 78.2v1.8M176.1 78.2h.1M176.1 78.2v1.8"/>
<path d="M156.5 87.1h.1M156.5 85.3v1.8M176.1 83.6h.1M176.1 81.8v1.8M76.5 128h.1M76.5 133.3h.1M76.5 128v1.8M76.5 131.6v1.7M115.6 165.4h.1M115.6 170.7h.1M115.6 165.4v1.7M115.6 168.9v1.8"/>
</g>
<path d="M107.3 140.3h.2v.2h-.2z" fill-rule="evenodd" fill="#00f"/>
<path d="M107.3 140.3h.2v.2h-.2z" fill="none" stroke="#00f" stroke-width=".17"/>
<path d="M103.2 140.3h.2v.2h-.2z" fill-rule="evenodd" fill="#00f"/>
<path d="M103.2 140.3h.2v.2h-.2z" fill="none" stroke="#00f" stroke-width=".17"/>
<path d="M102.3 140.3h.2v.2h-.2z" fill-rule="evenodd" fill="#00f"/>
<path d="M102.3 140.3h.2v.2h-.2z" fill="none" stroke="#00f" stroke-width=".17"/>
<path d="M104.4 138.3l1.1 .6-1.1 .5z" fill-rule="evenodd" fill="#00f"/>
<path d="M104.4 138.3l1.1 .6-1.1 .5z" fill="none" stroke="#00f" stroke-width=".17"/>
<path d="M104.4 141.2h1.1l-.6 1z" fill-rule="evenodd" fill="#00f"/>
<path d="M104.4 141.2h1.1l-.6 1z" fill="none" stroke="#00f" stroke-width=".17"/>
<path d="M102.7 144.5l.5-.5 .5 .5z" fill="#f00"/>
<path d="M102.7 144.5l.5-.5 .5 .5zM103.2 145.8h.1M103.2 144v1.8" fill="none" stroke="#f00" stroke-width=".17"/>
<path d="M109 140v1l-.5-.5z" fill="#f00"/>
<g fill="none" stroke="#f00" stroke-width=".17">
<path d="M144.1 74.7h.1M144.1 74.7h1.7M151.2 74.7h1.7M152.9 74.7h.1M161.8 67.6h.1M161.8 67.6h1.8M168.9 67.6h1.8M170.7 67.6h.1M109 140v1l-.5-.5zM99.6 140.5h.1M99.6 140.5h1.8M108.5 140.5h1.8"/>
<path d="M110.3 140.5h.1"/>
</g>
<g fill="none" stroke="#00f" stroke-width=".17">
<path d="M146.4 74.1h.1M146.4 74.1l-.6 .6M146.4 74.1l1 1.1M147.4 75.2h.1M148.5 74.1h.1M148.5 74.1l-1.1 1.1M148.5 74.1l1.1 1.1M149.6 75.2h.1M150.6 74.1h.1M150.6 74.1l-1 1.1M150.6 74.1l.6 .6M151.2 74.7h.1"/>
<path d="M164.2 67h.1M164.2 67l-.6 .6M164.2 67l1 1.1M165.2 68.1h.1M166.3 67h.1M166.3 67l-1.1 1.1M166.3 67l1 1.1M167.3 68.1h.1M168.4 67h.1M168.4 67l-1.1 1.1M168.4 67l.5 .6M168.9 67.6h.1"/>
<path d="M78.3 96h.1M78.3 90.7h.1M78.3 85.3h.1M78.3 96h8.9M78.3 90.7h8.9M78.3 85.3h8.9M79.2 83.6l.8-.9 .9 .9zM79.2 81.8h1.7l-.9 .9zM79.2 82.3h.1M79.2 82.3l.1 .4M79.3 82.7h.1M79.3 82.7h1.5"/>
<path d="M80 90.7h.1M80 80h.1M80 80v1.8M80 83.6v7.1M80.8 82.7h.1M80.8 82.7l.1 .3M80.9 88.9l.9-.9 .9 .9zM80.9 87.1h1.8l-.9 .9zM80.9 87.7h.1M80.9 87.7l.2 .3M81.1 88h.1M81.1 88h1.4"/>
<path d="M81.8 90.7h.1M81.8 85.3h.1M81.8 85.3v1.8M81.8 88.9v1.8M82.5 88h.1M82.5 88l.2 .3M82.7 94.2l.9-.9 .9 .9zM82.7 92.5h1.8l-.9 .8zM82.7 93h.1M82.7 93l.2 .3M82.9 93.3h.1M82.9 93.3h1.4"/>
<path d="M83.6 96h.1M83.6 90.7h.1M83.6 90.7v1.8M83.6 94.2v1.8M84.3 93.3h.1M84.3 93.3l.2 .4M84.5 99.6l.9-.9 .9 .9zM84.5 97.8h1.8l-.9 .9zM84.5 98.3h.1M84.5 98.3l.2 .4M84.7 98.7h.1M84.7 98.7h1.4"/>
<path d="M85.4 90.7h.1M85.4 90.7v7.1M85.4 99.6v1.7M86.1 98.7h.1M86.1 98.7l.2 .3M78.3 101.3h.1M78.3 101.3h8.9M85.4 101.3h.1"/>
</g>
<path d="M85.2 101.2h.3v.2h-.3z" fill-rule="evenodd" fill="#00f"/>
<path d="M85.2 101.2h.3v.2h-.3z" fill="none" stroke="#00f" stroke-width=".17"/>
<path d="M85.2 90.5h.3v.3h-.3z" fill-rule="evenodd" fill="#00f"/>
<path d="M85.2 90.5h.3v.3h-.3z" fill="none" stroke="#00f" stroke-width=".17"/>
<path d="M83.5 95.9h.2v.2h-.2z" fill-rule="evenodd" fill="#00f"/>
<path d="M83.5 95.9h.2v.2h-.2z" fill="none" stroke="#00f" stroke-width=".17"/>
<path d="M83.5 90.5h.2v.3h-.2z" fill-rule="evenodd" fill="#00f"/>
<path d="M83.5 90.5h.2v.3h-.2z" fill="none" stroke="#00f" stroke-width=".17"/>
<path d="M81.7 90.5h.2v.3h-.2z" fill-rule="evenodd" fill="#00f"/>
<path d="M81.7 90.5h.2v.3h-.2z" fill="none" stroke="#00f" stroke-width=".17"/>
<path d="M79.9 90.5h.2v.3h-.2z" fill-rule="evenodd" fill="#00f"/>
<path d="M79.9 90.5h.2v.3h-.2z" fill="none" stroke="#00f" stroke-width=".17"/>
<path d="M79.9 79.9h.2v.2h-.2z" fill-rule="evenodd" fill="#00f"/>
<path d="M78.3 78.2h8.9v24.9h-8.9zM79.9 79.9h.2v.2h-.2zM78.3 80h.1M78.3 80h8.9M212.5 94.2h1.8M213.4 96h.1M213.4 90.7h.1M213.4 90.7v1.8M213.4 96v1.8M214.3 94.2h.1" fill="none" stroke="#00f" stroke-width=".17"/>
<g fill="none" stroke="#f00" stroke-width=".17">
<path d="M76.5 96h.1M76.5 90.7h.1M76.5 85.3h.1M76.5 80h.1M76.5 96h1.8M76.5 90.7h1.8M76.5 85.3h1.8M76.5 80h1.8M87.2 96h1.7M87.2 90.7h1.7M87.2 85.3h1.7M87.2 80h1.7"/>
<path d="M88.9 96h.1M88.9 85.3h.1M88.9 90.7h.1M88.9 80h.1M76.5 101.3h.1M76.5 101.3h1.8M87.2 101.3h1.7M88.9 101.3h.1"/>
</g>
<path d="M213.4 94.2l1.2 1.8h-2.4z" fill-rule="evenodd" fill="#00f"/>
<path d="M212.2 94.8h.1M212.5 94.2l-.3 .6M213.4 94.2l1.2 1.8h-2.4zM214.6 93.7h.1M214.6 93.7l-.3 .5" fill="none" stroke="#00f" stroke-width=".17"/>
<path d="M212.2 92.5h2.4l-1.2 1.7z" fill-rule="evenodd" fill="#00f"/>
<path d="M205.4 94.2h1.8M206.3 96h.1M206.3 90.7h.1M206.3 90.7v1.8M206.3 96v1.8M207.2 94.2h.1M212.2 92.5h2.4l-1.2 1.7z" fill="none" stroke="#00f" stroke-width=".17"/>
<path d="M213.4 99.6h.1M213.4 88.9h.1M213.4 88.9v1.8M213.4 97.8v1.8" fill="none" stroke="#f00" stroke-width=".17"/>
<path d="M206.3 94.2l1.2 1.8h-2.4z" fill-rule="evenodd" fill="#00f"/>
<path d="M205.1 94.8h.1M205.4 94.2l-.3 .6M206.3 94.2l1.2 1.8h-2.4zM207.5 93.7h.1M207.5 93.7l-.3 .5" fill="none" stroke="#00f" stroke-width=".17"/>
<path d="M205.1 92.5h2.4l-1.2 1.7z" fill-rule="evenodd" fill="#00f"/>
<path d="M205.1 92.5h2.4l-1.2 1.7z" fill="none" stroke="#00f" stroke-width=".17"/>
<path d="M206.3 99.6h.1M206.3 88.9h.1M206.3 88.9v1.8M206.3 97.8v1.8" fill="none" stroke="#f00" stroke-width=".17"/>
<circle cx="76.5" cy="140.4" r=".32" fill="#f0f"/>
<circle cx="76.5" cy="140.4" r=".32" fill="none" stroke="#f0f" stroke-width=".17"/>
<circle cx="115.6" cy="140.4" r=".32" fill="#f0f"/>
<circle cx="115.6" cy="140.4" r=".32" fill="none" stroke="#f0f" stroke-width=".17"/>
<circle cx="115.6" cy="174.2" r=".32" fill="#f0f"/>
<circle cx="115.6" cy="174.2" r=".32" fill="none" stroke="#f0f" stroke-width=".17"/>
<circle cx="76.5" cy="174.2" r=".32" fill="#f0f"/>
<circle cx="76.5" cy="174.2" r=".32" fill="none" stroke="#f0f" stroke-width=".17"/>
<circle cx="165.4" cy="74.6" r=".32" fill="#f0f"/>
<circle cx="165.4" cy="74.6" r=".32" fill="none" stroke="#f0f" stroke-width=".17"/>
<circle cx="156.5" cy="74.6" r=".32" fill="#f0f"/>
<circle cx="156.5" cy="74.6" r=".32" fill="none" stroke="#f0f" stroke-width=".17"/>
<circle cx="176" cy="72.9" r=".32" fill="#f0f"/>
<circle cx="176" cy="72.9" r=".32" fill="none" stroke="#f0f" stroke-width=".17"/>
<circle cx="213.4" cy="58.6" r=".32" fill="#f0f"/>
<circle cx="213.4" cy="58.6" r=".32" fill="none" stroke="#f0f" stroke-width=".17"/>
<circle cx="206.3" cy="65.8" r=".32" fill="#f0f"/>
<circle cx="206.3" cy="65.8" r=".32" fill="none" stroke="#f0f" stroke-width=".17"/>
<circle cx="199.2" cy="67.5" r=".32" fill="#f0f"/>
<circle cx="199.2" cy="67.5" r=".32" fill="none" stroke="#f0f" stroke-width=".17"/>
<circle cx="263.2" cy="76.4" r=".32" fill="#f0f"/>
<circle cx="263.2" cy="76.4" r=".32" fill="none" stroke="#f0f" stroke-width=".17"/>
<circle cx="263.2" cy="80" r=".32" fill="#f0f"/>
<circle cx="263.2" cy="80" r=".32" fill="none" stroke="#f0f" stroke-width=".17"/>
<circle cx="263.2" cy="78.2" r=".32" fill="#f0f"/>
<circle cx="263.2" cy="78.2" r=".32" fill="none" stroke="#f0f" stroke-width=".17"/>
<circle cx="213.4" cy="115.5" r=".32" fill="#f0f"/>
<circle cx="213.4" cy="115.5" r=".32" fill="none" stroke="#f0f" stroke-width=".17"/>
<circle cx="206.3" cy="115.5" r=".32" fill="#f0f"/>
<circle cx="206.3" cy="115.5" r=".32" fill="none" stroke="#f0f" stroke-width=".17"/>
<circle cx="199.2" cy="115.5" r=".32" fill="#f0f"/>
<circle cx="199.2" cy="115.5" r=".32" fill="none" stroke="#f0f" stroke-width=".17"/>
<circle cx="225.8" cy="40.9" r=".32" fill="#f0f"/>
<circle cx="225.8" cy="40.9" r=".32" fill="none" stroke="#f0f" stroke-width=".17"/>
<circle cx="225.8" cy="46.2" r=".32" fill="#f0f"/>
<circle cx="225.8" cy="46.2" r=".32" fill="none" stroke="#f0f" stroke-width=".17"/>
<circle cx="225.8" cy="71.1" r=".32" fill="#f0f"/>
<circle cx="225.8" cy="71.1" r=".32" fill="none" stroke="#f0f" stroke-width=".17"/>
<circle cx="225.8" cy="53.3" r=".32" fill="#f0f"/>
<circle cx="225.8" cy="53.3" r=".32" fill="none" stroke="#f0f" stroke-width=".17"/>
<circle cx="218.7" cy="74.6" r=".32" fill="#f0f"/>
<circle cx="218.7" cy="74.6" r=".32" fill="none" stroke="#f0f" stroke-width=".17"/>
<circle cx="156.5" cy="92.4" r=".32" fill="#f0f"/>
<circle cx="156.5" cy="92.4" r=".32" fill="none" stroke="#f0f" stroke-width=".17"/>
<circle cx="72.9" cy="80" r=".32" fill="#f0f"/>
<circle cx="72.9" cy="80" r=".32" fill="none" stroke="#f0f" stroke-width=".17"/>
<circle cx="71.1" cy="85.3" r=".32" fill="#f0f"/>
<circle cx="71.1" cy="85.3" r=".32" fill="none" stroke="#f0f" stroke-width=".17"/>
<circle cx="69.4" cy="42.6" r=".32" fill="#f0f"/>
<circle cx="69.4" cy="42.6" r=".32" fill="none" stroke="#f0f" stroke-width=".17"/>
<circle cx="71.1" cy="37.3" r=".32" fill="#f0f"/>
<circle cx="71.1" cy="37.3" r=".32" fill="none" stroke="#f0f" stroke-width=".17"/>
<circle cx="71.1" cy="53.3" r=".32" fill="#f0f"/>
<circle cx="71.1" cy="53.3" r=".32" fill="none" stroke="#f0f" stroke-width=".17"/>
<circle cx="72.9" cy="58.6" r=".32" fill="#f0f"/>
<circle cx="72.9" cy="58.6" r=".32" fill="none" stroke="#f0f" stroke-width=".17"/>
<circle cx="72.9" cy="101.3" r=".32" fill="#f0f"/>
<circle cx="72.9" cy="101.3" r=".32" fill="none" stroke="#f0f" stroke-width=".17"/>
<circle cx="71.1" cy="96" r=".32" fill="#f0f"/>
<circle cx="71.1" cy="96" r=".32" fill="none" stroke="#f0f" stroke-width=".17"/>
<text font-size="3.3" x="23.2" y="15.2">HDMI</text>
<g font-size="1.6" fill="#000080">
<text x="238.3" y="29.9">HDMI</text>
<text x="78.3" y="35.2">AZ1045-04F</text>
<text x="80" y="33.4">D10</text>
<text x="195.6" y="58.3">R129</text>
<text x="201" y="58.3">22R</text>
<text x="158.3" y="67.2">R147</text>
<text x="170.7" y="67.2">0R</text>
<text x="78.3" y="76.1">D11</text>
<text x="78.3" y="77.9">AZ1045-04F</text>
<text x="140.5" y="74.3">R130</text>
<text x="152.9" y="74.3">1K</text>
<text x="159.3" y="81.4">R131</text>
<text x="159.3" y="83.6">10K</text>
<text x="167.2" y="81.4">C115</text>
<text x="167.2" y="83.2">100nF</text>
<text x="177.8" y="79.7">C116</text>
<text x="177.8" y="81.4">100nF</text>
<text x="238.3" y="83.2">HDMI</text>
<text x="201" y="92.1">D12</text>
<text x="208.1" y="92.1">D13</text>
<text x="215.2" y="92.1">D14</text>
<text x="220.5" y="92.1">D15</text>
<text x="201.6" y="96" transform="rotate(90 201.6 96)">RClamp0531T/NC</text>
<text x="208.7" y="96" transform="rotate(90 208.7 96)">RClamp0531T/NC</text>
<text x="215.8" y="96" transform="rotate(90 215.8 96)">RClamp0531T/NC</text>
<text x="221.1" y="96" transform="rotate(90 221.1 96)">RClamp0531T/NC</text>
<text x="79.8" y="131.7" transform="rotate(-90 79.8 131.7)">2K</text>
<text x="76.2" y="135.5" transform="rotate(-90 76.2 135.5)">R153</text>
<text x="101.4" y="135.1">Q4A</text>
<text x="101.4" y="133">AO7800</text>
<text x="118.9" y="136.7" transform="rotate(-90 118.9 136.7)">3.6K</text>
<text x="78.3" y="143.7">C131</text>
<text x="115.3" y="139" transform="rotate(-90 115.3 139)">R132</text>
<text x="78.3" y="145.5">100pF</text>
<text x="101.4" y="166.8">AO7800</text>
<text x="76.2" y="172.8" transform="rotate(-90 76.2 172.8)">R204</text>
<text x="79.8" y="169.1" transform="rotate(-90 79.8 169.1)">2K</text>
<text x="101.4" y="168.9">Q4B</text>
<text x="115.3" y="172.8" transform="rotate(-90 115.3 172.8)">R135</text>
<text x="118.9" y="170.5" transform="rotate(-90 118.9 170.5)">3.6K</text>
<text x="78.3" y="177.5">C132</text>
<text x="78.3" y="179.2">100pF</text>
</g>
<g font-size="1.6" fill="#f00">
<text x="194.9" y="34.3">[5,8]</text>
<text x="200.1" y="34.3">HDMI_TX2P</text>
<text x="38.3" y="37.9">[5,8]</text>
<text x="43.4" y="37.9">HDMI_TX1N</text>
<text x="194.7" y="37.9">[5,8]</text>
<text x="194.9" y="39.7">[5,8]</text>
<text x="199.9" y="37.9">HDMI_TX2N</text>
<text x="200.1" y="39.7">HDMI_TX1P</text>
<text x="38.4" y="43.2">[5,8]</text>
<text x="43.6" y="43.2">HDMI_TX1P</text>
<text x="194.7" y="43.2">[5,8]</text>
<text x="195.1" y="45">[5,8]</text>
<text x="199.9" y="43.2">HDMI_TX1N</text>
<text x="200.2" y="45">HDMI_TX0P</text>
<text x="38.3" y="53.9">[5,8]</text>
<text x="43.4" y="53.9">HDMI_TX2N</text>
<text x="194.4" y="52.1">[5,8]</text>
<text x="194.9" y="48.6">[5,8]</text>
<text x="199.5" y="52.1">HDMI_TXCP</text>
<text x="200.1" y="48.6">HDMI_TX0N</text>
<text x="38.4" y="59.2">[5,8]</text>
<text x="43.6" y="59.2">HDMI_TX2P</text>
<text x="173.1" y="59.2">[5]</text>
<text x="176.8" y="59.2">HDMI_CEC</text>
<text x="194.2" y="55.7">[5,8]</text>
<text x="199.3" y="55.7">HDMI_TXCN</text>
<text x="188.8" y="65.4">HDMI_SCLK</text>
<text x="188.8" y="67.2">HDMI_SDAT</text>
<text x="117.9" y="75.2">[5]</text>
<text x="121.7" y="75.2">HDMI_HPD</text>
<text x="37.7" y="80.6">[5,8]</text>
<text x="42.9" y="80.6">HDMI_TXCN</text>
<text x="37.9" y="85.9">[5,8]</text>
<text x="43" y="85.9">HDMI_TXCP</text>
<text x="38.4" y="96.6">[5,8]</text>
<text x="38.6" y="101.9">[5,8]</text>
<text x="43.6" y="96.6">HDMI_TX0N</text>
<text x="43.8" y="101.9">HDMI_TX0P</text>
<text x="39.2" y="141">[4,14]</text>
<text x="45.2" y="141">I2C1_SCL</text>
<text x="123.6" y="140.1">HDMI_SCLK</text>
<text x="123.6" y="173.9">HDMI_SDAT</text>
<text x="37.7" y="174.8">[4,14]</text>
<text x="43.8" y="174.8">I2C1_SDA</text>
</g>
<g font-size="1.6">
<text x="236.2" y="33.4">1</text>
<text x="236.2" y="35.2">2</text>
<text x="76.2" y="37">5</text>
<text x="88.4" y="37">6</text>
<text x="236.2" y="37">3</text>
<text x="236.2" y="38.7">4</text>
<text x="236.2" y="40.5">5</text>
<text x="76.2" y="47.6">3</text>
<text x="76.2" y="42.3">4</text>
<text x="88.4" y="42.3">7</text>
<text x="88.4" y="47.6">8</text>
<text x="236.2" y="42.3">6</text>
<text x="236.2" y="44.1">7</text>
<text x="236.2" y="45.8">8</text>
<text x="236.2" y="47.6">9</text>
<text x="67.9" y="48.4">DGND</text>
<text x="76.2" y="53">2</text>
<text x="88.4" y="53">9</text>
<text x="96.1" y="48.4">DGND</text>
<text x="235.3" y="51.2">10</text>
<text x="235.3" y="53">11</text>
<text x="255.5" y="51.2">24</text>
<text x="76.2" y="58.3">1</text>
<text x="88.4" y="58.3">10</text>
<text x="235.3" y="58.3">13</text>
<text x="235.3" y="54.7">12</text>
<text x="255.5" y="54.7">25</text>
<text x="152.4" y="63.3">SYS_5V</text>
<text x="235.3" y="65.4">15</text>
<text x="235.3" y="61.8">14</text>
<text x="235.3" y="70.7">17</text>
<text x="235.3" y="67.2">16</text>
<text x="235.3" y="74.3">19</text>
<text x="235.3" y="72.5">18</text>
<text x="255.5" y="74.3">20</text>
<text x="255.5" y="76.1">21</text>
<text x="255.5" y="77.9">22</text>
<text x="76.2" y="79.6">5</text>
<text x="88.4" y="79.6">6</text>
<text x="255.5" y="79.6">23</text>
<text x="76.2" y="85">4</text>
<text x="88.4" y="85">7</text>
<text x="198.8" y="89.5" transform="rotate(-90 198.8 89.5)">2</text>
<text x="205.9" y="89.5" transform="rotate(-90 205.9 89.5)">2</text>
<text x="213" y="89.5" transform="rotate(-90 213 89.5)">2</text>
<text x="218.4" y="89.5" transform="rotate(-90 218.4 89.5)">2</text>
<text x="223.3" y="86.8">DGND</text>
<text x="260.7" y="88.6">DGND</text>
<text x="66.2" y="91.1">DGND</text>
<text x="76.2" y="95.6">2</text>
<text x="76.2" y="90.3">3</text>
<text x="88.4" y="95.6">9</text>
<text x="88.4" y="90.3">8</text>
<text x="97.8" y="91.1">DGND</text>
<text x="173.6" y="90.3">DGND</text>
<text x="76.2" y="101">1</text>
<text x="88.4" y="101">10</text>
<text x="154" y="99.2">DGND</text>
<text x="198.8" y="99.9" transform="rotate(-90 198.8 99.9)">1</text>
<text x="205.9" y="99.9" transform="rotate(-90 205.9 99.9)">1</text>
<text x="213" y="99.9" transform="rotate(-90 213 99.9)">1</text>
<text x="218.4" y="99.9" transform="rotate(-90 218.4 99.9)">1</text>
<text x="72.4" y="123.8">SYS_5V</text>
<text x="196.7" y="120.6">DGND</text>
<text x="111.5" y="127.3">SYS_5V</text>
<text x="99.3" y="140.1">4</text>
<text x="109.7" y="140.1">3</text>
<text x="83.6" y="147.2">VCC3P3_SYS</text>
<text x="102.8" y="146.1" transform="rotate(-90 102.8 146.1)">5</text>
<text x="74" y="152.6">DGND</text>
<text x="72.4" y="161.1">SYS_5V</text>
<text x="111.5" y="161.1">SYS_5V</text>
<text x="99.3" y="173.9">1</text>
<text x="109.7" y="173.9">6</text>
<text x="102.8" y="179.9" transform="rotate(-90 102.8 179.9)">2</text>
<text x="83.6" y="181">VCC3P3_SYS</text>
<text x="74" y="186.4">DGND</text>
<text x="229.4" y="197">NanoPi M2A/M3</text>
<text x="227.6" y="200.6">Size</text>
<text x="229.4" y="202.4">A3</text>
<text x="234.7" y="202.4">09.HDMI</text>
<text x="234.7" y="200.6">Document Number</text>
<text x="284.5" y="203.1">1604</text>
<text x="284.5" y="200.6">Rev</text>
<text x="227.6" y="205.9">Date:</text>
<text x="236.9" y="205.9">Wednesday, May 18, 2016</text>
<text x="263.2" y="205.9">Sheet</text>
<text x="272.1" y="205.9">8</text>
<text x="277.4" y="205.9">of</text>
<text x="282.7" y="205.9">15</text>
</g>
<g font-size="1.6" fill="#004080">
<text x="239.2" y="34.5">TMDS_D2+</text>
<text x="239.2" y="36.3">TMDS_SHIELD0</text>
<text x="239.2" y="38.1">TMDS_D2-</text>
<text x="239.2" y="39.8">TMDS_D1+</text>
<text x="239.2" y="41.6">TMDS_SHIELD1</text>
<text x="239.2" y="43.4">TMDS_D1-</text>
<text x="239.2" y="45.2">TMDS_D0+</text>
<text x="239.2" y="46.9">TMDS_SHIELD2</text>
<text x="239.2" y="52.3">TMDS_CLK+</text>
<text x="239.2" y="48.7">TMDS_D0-</text>
<text x="251.6" y="52.3">24</text>
<text x="239.2" y="54.1">TMDS_SHIELD3</text>
<text x="239.2" y="59.4">CEC</text>
<text x="239.2" y="55.8">TMDS_CLK-</text>
<text x="251.6" y="55.8">25</text>
<text x="239.2" y="62.9">NC</text>
<text x="239.2" y="71.8">DDC/CEC_GND</text>
<text x="239.2" y="68.3">SDA</text>
<text x="239.2" y="66.5">SCL</text>
<text x="239.2" y="75.4">HOTPLUG</text>
<text x="239.2" y="73.6">+5V</text>
<text x="249" y="75.4">GND0</text>
<text x="249" y="77.2">GND4</text>
<text x="249" y="80.7">GND3</text>
<text x="249" y="79">GND1</text>
</g>
<g font-size="1.3">
<text x="30.8" y="1.3">5</text>
<text x="88.9" y="1.3">4</text>
<text x="146.9" y="1.3">3</text>
<text x="205" y="1.3">2</text>
<text x="263.1" y="1.3">1</text>
<text x=".5" y="28.4">D</text>
<text x="292.6" y="28.4">D</text>
<text x=".5" y="79.5">C</text>
<text x="292.6" y="79.5">C</text>
<text x=".5" y="130.6">B</text>
<text x="292.6" y="130.6">B</text>
<text x=".5" y="181.7">A</text>
<text x="292.6" y="181.7">A</text>
<text x="30.8" y="207.4">5</text>
<text x="88.9" y="207.4">4</text>
<text x="146.9" y="207.4">3</text>
<text x="205" y="207.4">2</text>
<text x="263.1" y="207.4">1</text>
</g>
</svg>
